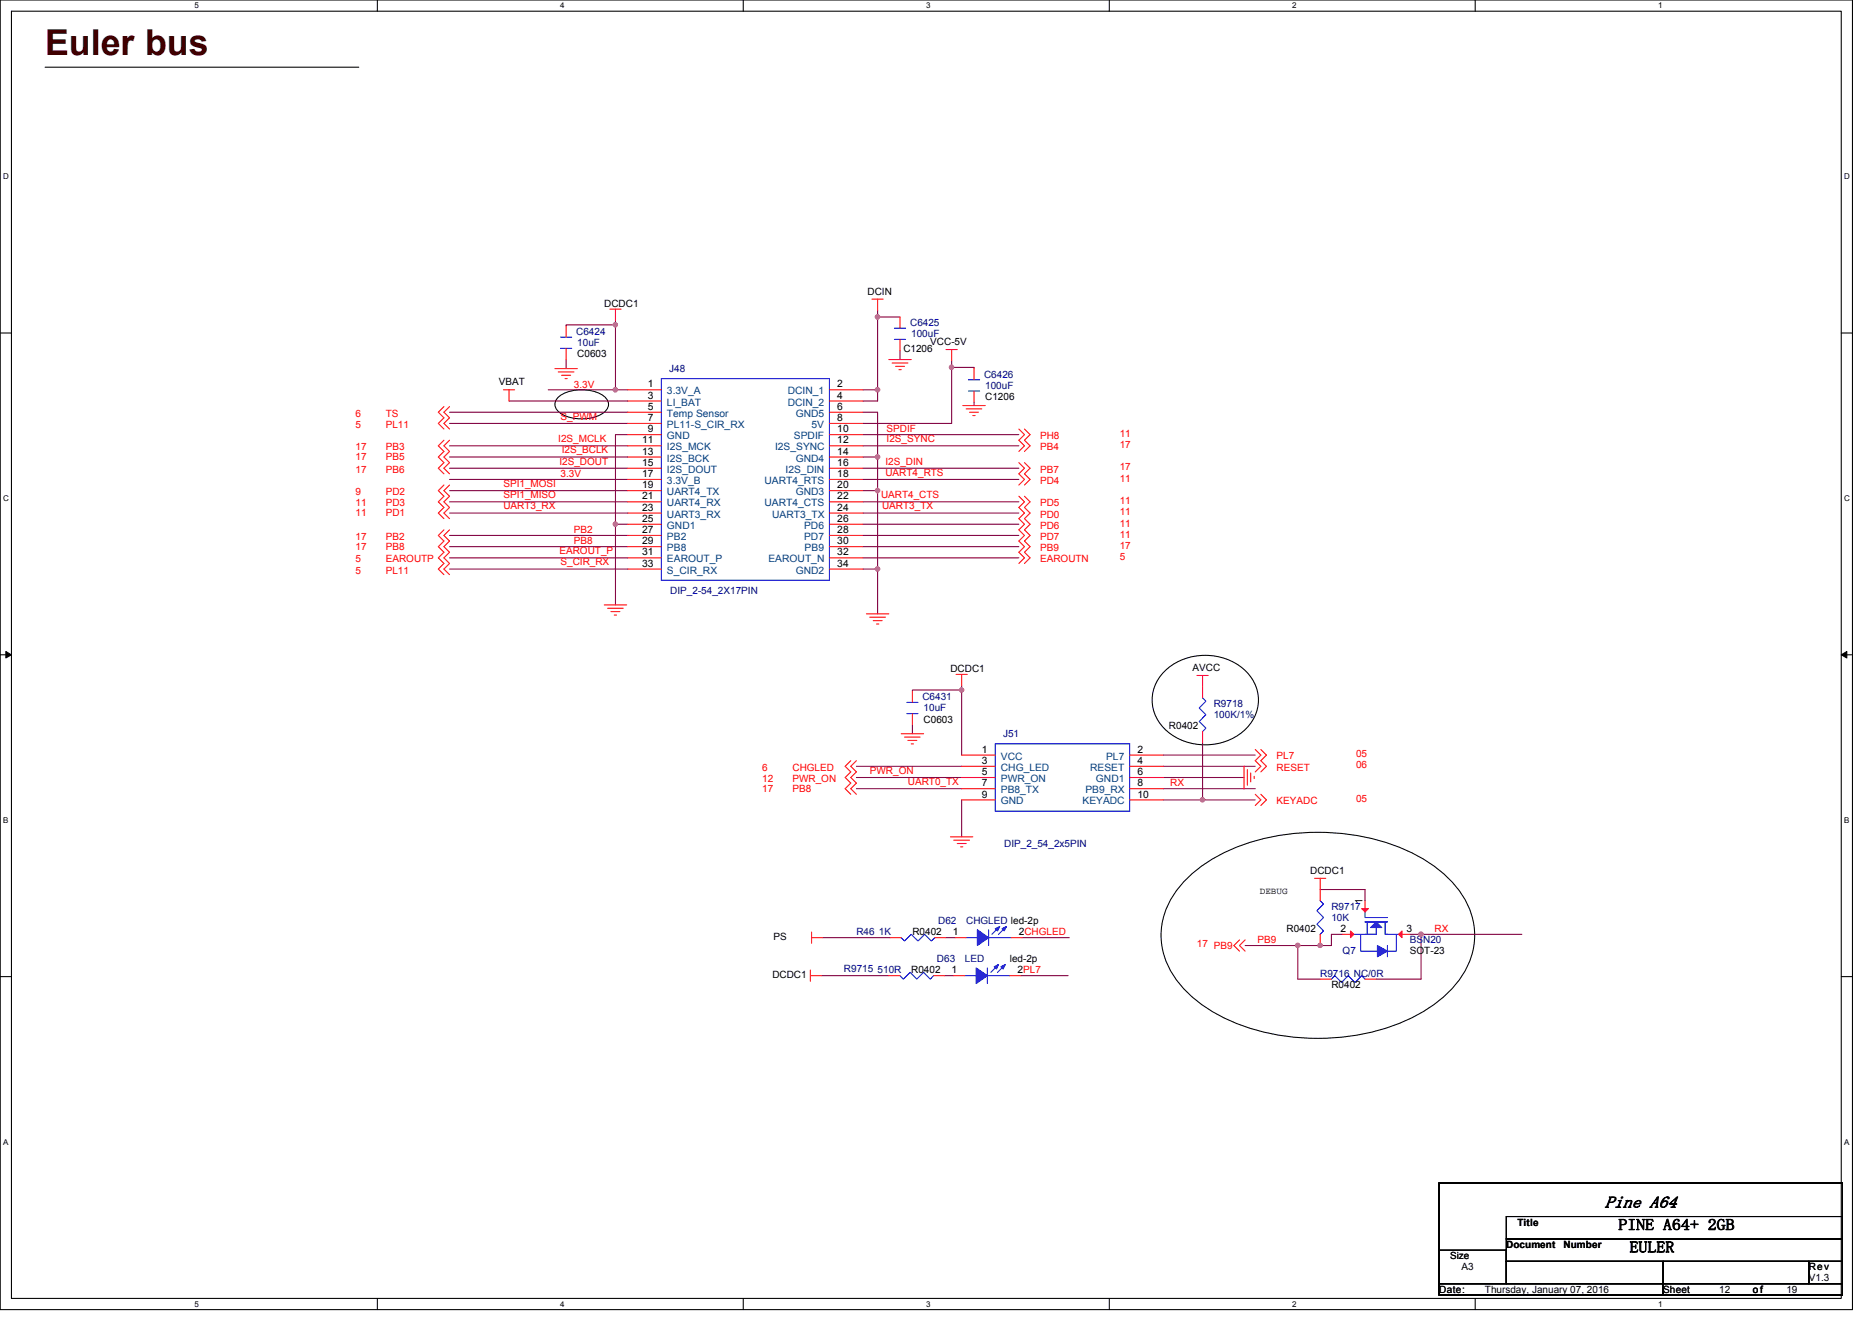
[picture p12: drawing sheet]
<svg xmlns="http://www.w3.org/2000/svg" width="297mm" height="210mm" viewBox="0 0 297 210" stroke-linecap="round" stroke-linejoin="round" font-family="sans-serif">
<path d="M0 0h293.9v207.9h-293.9zM1.8 1.8h290.4v204.3h-290.4z" fill="none" stroke="#000" stroke-width=".17"/>
<g fill="#fff">
<path d="M30.8 .2h.7v1.4h-.7z"/>
<path d="M30.8 206.3h.7v1.4h-.7z"/>
</g>
<path d="M59.9 0v1.8M59.9 206.1v1.8" fill="none" stroke="#000" stroke-width=".17"/>
<g fill="#fff">
<path d="M88.9 .2h.7v1.4h-.7z"/>
<path d="M88.9 206.3h.7v1.4h-.7z"/>
</g>
<path d="M117.9 0v1.8M117.9 206.1v1.8" fill="none" stroke="#000" stroke-width=".17"/>
<g fill="#fff">
<path d="M147 .2h.7v1.4h-.7z"/>
<path d="M147 206.3h.7v1.4h-.7z"/>
</g>
<path d="M176 0v1.8M176 206.1v1.8" fill="none" stroke="#000" stroke-width=".17"/>
<g fill="#fff">
<path d="M205 .2h.7v1.4h-.7z"/>
<path d="M205 206.3h.7v1.4h-.7z"/>
</g>
<path d="M234.1 0v1.8M234.1 206.1v1.8" fill="none" stroke="#000" stroke-width=".17"/>
<g fill="#fff">
<path d="M263.1 .2h.7v1.4h-.7z"/>
<path d="M263.1 206.3h.7v1.4h-.7z"/>
<path d="M.5 27.3h.9v1.4h-.9z"/>
<path d="M292.6 27.3h.9v1.4h-.9z"/>
<path d="M.5 78.4h.9v1.4h-.9z"/>
<path d="M292.6 78.4h.9v1.4h-.9z"/>
</g>
<path d="M0 52.9h1.8M292.2 52.9h1.7" fill="none" stroke="#000" stroke-width=".17"/>
<g fill="#fff">
<path d="M.5 129.5h.8v1.4h-.8z"/>
<path d="M292.6 129.5h.9v1.4h-.9z"/>
</g>
<path d="M0 103.9h1.8M292.2 103.9h1.7" fill="none" stroke="#000" stroke-width=".17"/>
<path d="M.9 103.4l.9 .5-.9 .5zM292.2 103.9l.8-.5v1z" fill="#000" stroke="#000" stroke-width=".16"/>
<g fill="#fff">
<path d="M.5 180.5h.8v1.4h-.8z"/>
<path d="M292.6 180.5h.9v1.4h-.9z"/>
</g>
<g fill="none" stroke="#000" stroke-width=".17">
<path d="M7.2 10.7h49.7M88.8 62.9a6.7 6.7 0 0 1 7 0 1.51 1.51 0 0 1 0 2.6 6.6 6.6 0 0 1-7 0 1.52 1.52 0 0 1 0-2.6zM184.6 106.8a9.4 9.4 0 0 1 13.9 .7 6.4 6.4 0 0 1-2.1 9.2 9.4 9.4 0 0 1-12.4-2 6.2 6.2 0 0 1 .6-7.9zM188.3 139.4a28 28 0 0 1 16.6-7.1 34.5 34.5 0 0 1 21.1 4.1 16 16 0 0 1 7.6 9.3 11.7 11.7 0 0 1-2.7 10.6 24.6 24.6 0 0 1-13.5 7.6 35.7 35.7 0 0 1-23.6-2.6 17.8 17.8 0 0 1-8.8-8.7 11.5 11.5 0 0 1 2.3-12zM0 155h1.8M292.2 155h1.7M228.3 198.4h10.7v5.4h-10.7zM228.3 187.7h64.1v17.8h-64.1zM239 196.6h53.4v3.6h-53.4zM239 193.1h53.4v3.5h-53.4zM228.3 203.8h35.6v1.7h-35.6zM239 200.2h24.9v3.6h-24.9z"/>
<path d="M263.9 203.8h28.5v1.7h-28.5zM263.9 200.2h23.1v3.6h-23.1zM287 200.2h5.4v3.6h-5.4z"/>
</g>
<g fill="none" stroke="#800040" stroke-width=".17">
<path d="M89.8 57.1v1.4M89.8 51.7v-.1h7.9v10.3M97.7 50.8v.8M139.3 49.3v1M139.3 50.3v11.6M139.3 50.3h3.5M142.8 55.6v1.5M151 58.3h3.6v.2M151 58.3v8.9h-14.1M151 57.3v1M71.3 77.9h28.3M71.3 79.7h28.3"/>
<path d="M71.3 70.8h28.3M71.3 74.3h28.3M71.3 72.5h28.3M71.3 76.1h28.3M71.3 65.4h28.3M71.3 67.2h28.3M80.8 63.6h18.8M87 61.9h10.7M97.7 61.9h1.9M99.6 69h-1.9v14.2M136.9 69h24.8M136.9 70.8h24.8"/>
<path d="M136.9 79.7h24.8M136.9 76.1h24.8M136.9 74.3h24.8M136.9 65.4h2.4v7.1M136.9 72.5h2.4v5.4M136.9 77.9h2.4v12.4M136.9 61.9h2.4v1.7h-2.4M154.6 63.8v.6M71.3 81.4h28.3M71.3 85h28.3M71.3 88.5h28.3M71.3 86.8h28.3"/>
<path d="M71.3 90.3h28.3M99.6 83.2h-1.9v12.8M136.9 85h24.8M136.9 86.8h24.8M136.9 88.5h24.8M136.9 81.4h24.8M136.9 83.2h24.8M136.9 90.3h2.4v7.1M144.8 115v1.5M152.6 108.8v.7M152.6 109.5v10.3M152.6 109.5h-7.8v.2"/>
<path d="M184.6 119.8h14.6M190.8 117.9v9.1h8.4M135.9 121.6h16.7M135.9 123.4h16.7M135.9 125.2h16.7M152.6 127v5.8M184.6 125.2h14.6M184.6 121.6h14.6M184.6 123.4h12.8M184.6 127h6.2M130.4 154.9h10.6M130.6 148.8h10.6"/>
<path d="M149.9 154.9h1.4M150.1 148.8h1.4M162 154.9h7.5M162.2 148.8h7.5M197.6 150.1h8.3M205.9 150.1v5.3h3.6M209.5 141.2h7.1v1.8M213 148.3h-1.7v1.8h-5.4M223.7 148.3h1.8M225.5 148.3h16M225.5 148.3v7.1h-7.1"/>
</g>
<g fill="#f0f" stroke="#f0f" stroke-width=".17">
<circle cx="97.6" cy="83.2" r=".34"/>
<circle cx="139.2" cy="72.5" r=".35"/>
<circle cx="139.2" cy="77.9" r=".35"/>
<circle cx="139.2" cy="90.3" r=".35"/>
<circle cx="97.6" cy="51.5" r=".34"/>
<circle cx="97.6" cy="61.9" r=".34"/>
<circle cx="139.2" cy="50.3" r=".35"/>
<circle cx="139.2" cy="61.9" r=".35"/>
<circle cx="151" cy="58.3" r=".34"/>
<circle cx="152.6" cy="109.5" r=".35"/>
<circle cx="190.8" cy="126.9" r=".35"/>
<circle cx="209.5" cy="150" r=".35"/>
<circle cx="225.5" cy="148.3" r=".35"/>
<circle cx="205.9" cy="150" r=".35"/>
</g>
<g fill="none" stroke="#f00" stroke-width=".17">
<path d="M88.1 58.5h3.5M88.6 59h2.5M89.1 59.6h1.4M89.8 55.3v1.8M89.8 51.7v1.8M96.8 49.1h1.7M97.7 49.1v1.7M138.4 47.5h1.7M139.3 47.5v1.8M141 57.1h3.6M141.6 57.6h2.5M142.1 58.1h1.4"/>
<path d="M142.6 58.7h.4M142.8 53.9v1.7M142.8 50.3v1.8M150.1 55.5h1.8M151 55.5v1.8M154.6 58.5v1.8M70.4 77l-.8 .9 .8 .9-.8 .9 .8 .8-.8 .9 .8 .9M70.4 69.9l-.8 .9 .8 .8-.8 .9 .8 .9-.8 .9 .8 .9M70.4 64.5l-.8 .9 .8 .9-.8 .9 .8 .9M71.3 77l-.9 .9 .9 .9-.9 .9 .9 .8-.9 .9 .9 .9M71.3 69.9l-.9 .9 .9 .8-.9 .9 .9 .9-.9 .9 .9 .9M71.3 64.5l-.9 .9 .9 .9-.9 .9 .9 .9"/>
<path d="M79.9 61.9h1.8M80.8 61.9v1.7M89.7 60.1h.3M99.6 61.9h5.3M99.6 63.6h5.3M99.6 65.4h5.3M99.6 67.2h5.3M99.6 69h5.3M99.6 70.8h5.3M99.6 72.5h5.3M99.6 74.3h5.3M99.6 76.1h5.3"/>
<path d="M99.6 77.9h5.3M99.6 79.7h5.3M131.6 61.9h5.3M131.6 63.6h5.3M131.6 65.4h5.3M131.6 67.2h5.3M131.6 69h5.3M131.6 70.8h5.3M131.6 72.5h5.3M131.6 74.3h5.3M131.6 76.1h5.3M131.6 77.9h5.3"/>
<path d="M131.6 79.7h5.3M152.8 64.4h3.5M153.3 64.9h2.5M153.8 65.4h1.5M154.4 66h.3M154.6 62.1v1.7M161.7 68.1l.9 .9-.9 .9 .9 .9-.9 .8M161.7 78.8l.9 .9-.9 .8 .9 .9-.9 .9 .9 .9-.9 .9 .9 .9-.9 .9 .9 .9-.9 .9 .9 .8-.9 .9M161.7 73.4l.9 .9-.9 .9 .9 .9-.9 .9M162.6 68.1l.8 .9-.8 .9 .8 .9-.8 .8M162.6 78.8l.8 .9-.8 .8 .8 .9-.8 .9 .8 .9-.8 .9 .8 .9-.8 .9 .8 .9-.8 .9 .8 .8-.8 .9M162.6 73.4l.8 .9-.8 .9 .8 .9-.8 .9"/>
<path d="M70.4 84.1l-.8 .9 .8 .9-.8 .9 .8 .9-.8 .8 .8 .9-.8 .9 .8 .9M71.3 84.1l-.9 .9 .9 .9-.9 .9 .9 .9-.9 .8 .9 .9-.9 .9 .9 .9M95.9 96h3.5M96.4 96.5h2.5M96.9 97.1h1.5M97.5 97.6h.3M99.6 81.4h5.3M99.6 83.2h5.3M99.6 85h5.3M99.6 86.8h5.3M99.6 88.5h5.3M99.6 90.3h5.3"/>
<path d="M131.6 81.4h5.3M131.6 83.2h5.3M131.6 85h5.3M131.6 86.8h5.3M131.6 88.5h5.3M131.6 90.3h5.3M137.5 97.4h3.5M138 98h2.5M138.6 98.5h1.4M139.1 99h.3M143 116.5h3.6M143.5 117h2.5"/>
<path d="M144.1 117.5h1.4M144.6 118.1h.3M144.8 113.3v1.7M144.8 109.7v1.8M151.7 107h1.8M152.6 119.8h5.3M152.6 107v1.8M179.3 119.8h5.3M189.9 107.2h1.8M190.8 107.2v3.6M190.8 116.1v1.8M199.2 119l.9 .8-.9 .9 .9 .9-.9 .9"/>
<path d="M200.1 119l.9 .8-.9 .9 .9 .9-.9 .9M135 120.7l-.9 .9 .9 .9-.9 .9 .9 .9-.9 .9 .9 .9M135.9 120.7l-.9 .9 .9 .9-.9 .9 .9 .9-.9 .9 .9 .9M150.8 132.8h3.6M151.3 133.3h2.5M151.9 133.9h1.4M152.4 134.4h.4M152.6 121.6h5.3M152.6 123.4h5.3M152.6 125.2h5.3M152.6 127h5.3M179.3 121.6h5.3"/>
<path d="M179.3 123.4h5.3M179.3 125.2h5.3M179.3 127h5.3M197.4 121.6v3.6M197.9 122.2v2.4M198.5 122.7v1.4M199 123.2v.4M199.2 126.1l.9 .9-.9 .8M200.1 126.1l.9 .9-.9 .8M208.6 139.4h1.8M209.5 139.4v3.6M128.6 154.9h1.8"/>
<path d="M128.6 154v1.7M128.8 148.8h1.8M128.8 147.9v1.8M141 154.9h1.8M141.2 148.8h1.8M148.1 154.9h1.8M148.3 148.8h1.8M151.3 154.9h1.8M151.5 148.8h1.8M160.2 154.9h1.8M160.4 148.8h1.8M196.7 149.2l-.9 .9 .9 .9"/>
<path d="M197.6 149.2l-.9 .9 .9 .9M209.5 148.3v1.8M209.5 155.4h1.8M213 148.3h1.8M216.6 143v1.7M216.6 155.4h1.8M221.9 148.3h1.8"/>
</g>
<g fill="none" stroke="#00f" stroke-width=".17">
<path d="M88.9 55.3h1.8M88.9 53.5h1.8M141.9 53.9h1.8M141.9 52.1h1.8M104.9 60.1h26.7v32h-26.7zM153.7 62.1h1.7M153.7 60.3h1.7M143.9 113.3h1.8M143.9 111.5h1.8M157.9 118.1h21.4v10.6h-21.4zM190.8 110.8l.5 .5-1 1.1 1 1-1 1.1 1 1.1-.5 .5M142.8 154.9l.5 .5 1.1-1.1 1.1 1.1 1.1-1.1 1 1.1 .5-.5"/>
<path d="M143 148.8l.5 .6 1.1-1.1 1.1 1.1 1-1.1 1.1 1.1 .5-.6M153.1 154.9h1.8M153.3 148.8h1.8M156.7 153.6v2.5M156.7 154.9h3.5M156.9 147.6v2.5M156.9 148.8h3.5M158.3 153.3l-1.1 1M158.5 147.2l-1.1 1.1M159.3 153.3l-1 1M159.5 147.2l-1 1.1M209.5 143l.5 .5-1 1 1 1.1-1 1.1 1 1-.5 .6"/>
<path d="M211.3 155.4l.5-.5 1.1 1 1-1 1.1 1 1.1-1 .5 .5M215.9 148.3v2.7h2.7M216.6 144.7v.9h3.6M216.6 146.3h3.6M217 146.5v1.6M217 146.3v2M218.4 147.2v1.1h-3.6M219.8 146.3v2h2.1M219.8 146.5v1.8h.4M220.2 150.1v1.7M221.6 148.3v2.7h-1.4"/>
</g>
<g fill="#00f" stroke="#00f" stroke-width=".17">
<path d="M218.4 146.3l.9 .9h-1.8z"/>
<path d="M218.6 150.1l1.6 .9-1.6 .8z"/>
<path d="M154.9 153.6l1.8 1.3-1.8 1.2z"/>
<path d="M158.8 153.4l.7-.3-.3 .7z"/>
<path d="M157.8 153.4l.7-.3-.4 .7z"/>
<path d="M155.1 147.6l1.8 1.2-1.8 1.3z"/>
<path d="M159 147.4l.7-.4-.4 .7z"/>
<path d="M157.9 147.4l.7-.4-.3 .7z"/>
</g>
<g fill="#f00" stroke="#f00" stroke-width=".17">
<path d="M216.1 144.2h1l-.5 .5z"/>
<path d="M221.9 148.3l.6-.5v1z"/>
<path d="M214.3 147.8l.5 .5-.5 .5z"/>
</g>
<text font-size="5.7" fill="#400000" x="7.2" y="8.7">Euler bus</text>
<text font-size="2.7" x="254.6" y="191.7">Pine A64</text>
<g font-size="2.5">
<text x="256.8" y="195.2">PINE A64+ 2GB</text>
<text x="258.6" y="198.8">EULER</text>
</g>
<g font-size="1.6">
<text x="137.7" y="46.8">DCIN</text>
<text x="95.9" y="48.7">DCDC1</text>
<text x="91.6" y="56.7">C0603</text>
<text x="143.3" y="55.8">C1206</text>
<text x="147.6" y="54.8">VCC-5V</text>
<text x="79.2" y="61.2">VBAT</text>
<text x="102.8" y="61.5">1</text>
<text x="102.8" y="63.3">3</text>
<text x="102.8" y="65">5</text>
<text x="132.9" y="61.5">2</text>
<text x="132.9" y="63.3">4</text>
<text x="132.9" y="65">6</text>
<text x="156.3" y="63.5">C1206</text>
<text x="101.9" y="70.4">11</text>
<text x="102.8" y="66.8">7</text>
<text x="102.8" y="68.6">9</text>
<text x="132.9" y="68.6">10</text>
<text x="132.9" y="70.4">12</text>
<text x="132.9" y="66.8">8</text>
<text x="101.9" y="72.2">13</text>
<text x="101.9" y="73.9">15</text>
<text x="101.9" y="75.7">17</text>
<text x="101.9" y="77.5">19</text>
<text x="132.9" y="73.9">16</text>
<text x="132.9" y="75.7">18</text>
<text x="132.9" y="72.2">14</text>
<text x="132.9" y="77.5">20</text>
<text x="101.9" y="79.3">21</text>
<text x="101.9" y="81">23</text>
<text x="101.9" y="82.8">25</text>
<text x="132.9" y="82.8">26</text>
<text x="132.9" y="79.3">22</text>
<text x="132.9" y="81">24</text>
<text x="101.9" y="84.6">27</text>
<text x="101.9" y="86.4">29</text>
<text x="101.9" y="88.2">31</text>
<text x="101.9" y="89.9">33</text>
<text x="132.9" y="88.2">32</text>
<text x="132.9" y="86.4">30</text>
<text x="132.9" y="84.6">28</text>
<text x="132.9" y="89.9">34</text>
<text x="150.8" y="106.7">DCDC1</text>
<text x="189.2" y="106.5">AVCC</text>
<text x="146.6" y="114.7">C0603</text>
<text x="155.8" y="119.5">1</text>
<text x="180.5" y="119.5">2</text>
<text x="185.5" y="115.7">R0402</text>
<text x="155.8" y="121.2">3</text>
<text x="155.8" y="123">5</text>
<text x="155.8" y="124.8">7</text>
<text x="180.5" y="124.8">8</text>
<text x="180.5" y="121.2">4</text>
<text x="180.5" y="123">6</text>
<text x="155.8" y="126.6">9</text>
<text x="180.5" y="126.6">10</text>
<text x="207.9" y="138.7">DCDC1</text>
<text x="216.2" y="143.5" transform="rotate(-90 216.2 143.5)">1</text>
<text x="122.7" y="149.2">PS</text>
<text x="144.8" y="148.5">R0402</text>
<text x="151.2" y="148.4">1</text>
<text x="161.7" y="148.4">2CHGLED</text>
<text x="204.1" y="147.9">R0402</text>
<text x="212.7" y="147.9">2</text>
<text x="223.2" y="147.9">3</text>
<text x="122.6" y="155.2">DCDC1</text>
<text x="144.6" y="154.5">R0402</text>
<text x="151" y="154.5">1</text>
<text x="160.2" y="152.7">led-2p</text>
<text x="161.5" y="154.5">2PL7</text>
<text x="223.7" y="151.5">SOT-23</text>
<text x="211.3" y="156.8">R0402</text>
<text x="240.8" y="194.6">Title</text>
<text x="230.1" y="199.8">Size</text>
<text x="231.9" y="201.6">A3</text>
<text x="239" y="198.1">Document</text>
<text x="248.1" y="198.1">Number</text>
<text x="287" y="201.6">Rev</text>
<text x="287" y="203.4">V1.3</text>
<text x="228.3" y="205.2">Date:</text>
<text x="235.6" y="205.2">Thursday, January 07, 2016</text>
<text x="263.9" y="205.2">Sheet</text>
<text x="272.8" y="205.2">12</text>
<text x="278.1" y="205.2">of</text>
<text x="283.5" y="205.2">19</text>
</g>
<g font-size="1.6" fill="#000080">
<text x="91.4" y="53.1">C6424</text>
<text x="144.4" y="51.7">C6425</text>
<text x="144.6" y="53.5">100uF</text>
<text x="91.6" y="54.9">10uF</text>
<text x="106.2" y="59">J48</text>
<text x="156.1" y="59.9">C6426</text>
<text x="156.3" y="61.7">100uF</text>
<text x="106.4" y="94.2">DIP_2-54_2X17PIN</text>
<text x="146.4" y="111.1">C6431</text>
<text x="146.6" y="112.9">10uF</text>
<text x="192.6" y="112.2">R9718</text>
<text x="192.6" y="114">100K/1%</text>
<text x="159.2" y="117">J51</text>
<text x="159.3" y="134.4">DIP_2_54_2x5PIN</text>
<text x="135.9" y="148.5">R46 1K</text>
<text x="148.9" y="146.7">D62</text>
<text x="153.3" y="146.7">CHGLED led-2p</text>
<text x="211.3" y="144.4">R9717</text>
<text x="211.3" y="146.2">10K</text>
<text x="223.7" y="149.7">BSN20</text>
<text x="133.9" y="154.3">R9715</text>
<text x="139.3" y="154.5">510R</text>
<text x="148.7" y="152.7">D63</text>
<text x="153.1" y="152.7">LED</text>
<text x="209.5" y="155">R9716 NC/0R</text>
<text x="213" y="151.5">Q7</text>
</g>
<g font-size="1.6" fill="#f00">
<text x="91.1" y="61.5">3.3V</text>
<text x="56.4" y="71.5">17</text>
<text x="56.4" y="66.1">6</text>
<text x="56.4" y="67.9">5</text>
<text x="61.2" y="71.5">PB3</text>
<text x="61.2" y="66.1">TS</text>
<text x="61.2" y="67.9">PL11</text>
<text x="88.6" y="70.2">I2S_MCLK</text>
<text x="88.9" y="66.6">S_PWM</text>
<text x="89.1" y="72">I2S_BCLK</text>
<text x="140.7" y="68.6">SPDIF</text>
<text x="140.7" y="70.2">I2S_SYNC</text>
<text x="165" y="69.7">PH8</text>
<text x="165" y="71.5">PB4</text>
<text x="177.7" y="69.3">11</text>
<text x="177.7" y="71.1">17</text>
<text x="56.4" y="75">17</text>
<text x="56.4" y="73.1">17</text>
<text x="61.2" y="75">PB6</text>
<text x="61.2" y="73.1">PB5</text>
<text x="79.9" y="77.3">SPI1_MOSI</text>
<text x="88.8" y="73.7">I2S_DOUT</text>
<text x="88.9" y="75.7">3.3V</text>
<text x="140.5" y="75.5">UART4_RTS</text>
<text x="140.5" y="73.7">I2S_DIN</text>
<text x="165" y="76.8">PD4</text>
<text x="165" y="75">PB7</text>
<text x="177.7" y="76.5">11</text>
<text x="177.7" y="74.7">17</text>
<text x="56.4" y="82">11</text>
<text x="56.4" y="78.6">9</text>
<text x="56.4" y="80.4">11</text>
<text x="61.2" y="82">PD1</text>
<text x="61.2" y="78.6">PD2</text>
<text x="61.2" y="80.4">PD3</text>
<text x="79.9" y="80.9">UART3_RX</text>
<text x="79.9" y="79.1">SPI1_MISO</text>
<text x="139.8" y="79.1">UART4_CTS</text>
<text x="140" y="80.9">UART3_TX</text>
<text x="165" y="80.4">PD5</text>
<text x="165" y="82.1">PD0</text>
<text x="165" y="83.9">PD6</text>
<text x="177.7" y="80">11</text>
<text x="177.7" y="81.8">11</text>
<text x="177.7" y="83.6">11</text>
<text x="56.4" y="85.7">17</text>
<text x="56.4" y="89.3">5</text>
<text x="56.4" y="87.3">17</text>
<text x="61.2" y="85.7">PB2</text>
<text x="61.2" y="89.3">EAROUTP</text>
<text x="61.2" y="87.3">PB8</text>
<text x="88.8" y="88">EAROUT_P</text>
<text x="88.9" y="89.7">S_CIR_RX</text>
<text x="91.1" y="84.6">PB2</text>
<text x="91.1" y="86.4">PB8</text>
<text x="165" y="85.7">PD7</text>
<text x="165" y="87.5">PB9</text>
<text x="165" y="89.3">EAROUTN</text>
<text x="177.7" y="85.3">11</text>
<text x="177.7" y="87.1">17</text>
<text x="177.7" y="88.9">5</text>
<text x="56.4" y="91">5</text>
<text x="61.2" y="91">PL11</text>
<text x="120.9" y="122.3">6</text>
<text x="120.9" y="124.1">12</text>
<text x="120.9" y="125.7">17</text>
<text x="125.7" y="122.3">CHGLED</text>
<text x="125.7" y="124.1">PWR_ON</text>
<text x="125.7" y="125.7">PB8</text>
<text x="138" y="122.8">PWR_ON</text>
<text x="144.1" y="124.6">UART0_TX</text>
<text x="185.7" y="124.8">RX</text>
<text x="202.6" y="122.3">RESET</text>
<text x="202.6" y="120.5">PL7</text>
<text x="215.2" y="122">06</text>
<text x="215.2" y="120.2">05</text>
<text x="202.6" y="127.7">KEYADC</text>
<text x="215.2" y="127.3">05</text>
<text x="199.5" y="149.7">PB9</text>
<text x="227.6" y="147.9">RX</text>
<text x="189.9" y="150.2">17 PB9</text>
</g>
<g font-size="1.6" fill="#004080">
<text x="105.8" y="62.6">3.3V_A</text>
<text x="105.8" y="64.4">LI_BAT</text>
<text x="125" y="62.6">DCIN_1</text>
<text x="125" y="64.4">DCIN_2</text>
<text x="105.8" y="66.1">Temp Sensor</text>
<text x="105.8" y="67.9">PL11-S_CIR_RX</text>
<text x="105.8" y="69.7">GND</text>
<text x="105.8" y="71.5">I2S_MCK</text>
<text x="123" y="71.5">I2S_SYNC</text>
<text x="126" y="69.7">SPDIF</text>
<text x="126.3" y="66.1">GND5</text>
<text x="128.8" y="67.9">5V</text>
<text x="105.8" y="73.3">I2S_BCK</text>
<text x="105.8" y="75">I2S_DOUT</text>
<text x="105.8" y="76.8">3.3V_B</text>
<text x="121.3" y="76.8">UART4_RTS</text>
<text x="124.6" y="75">I2S_DIN</text>
<text x="126.3" y="73.3">GND4</text>
<text x="105.8" y="78.6">UART4_TX</text>
<text x="105.8" y="80.4">UART4_RX</text>
<text x="105.8" y="82.1">UART3_RX</text>
<text x="105.8" y="83.9">GND1</text>
<text x="121.3" y="80.4">UART4_CTS</text>
<text x="122.5" y="82.1">UART3_TX</text>
<text x="126.3" y="78.6">GND3</text>
<text x="127.6" y="83.9">PD6</text>
<text x="105.8" y="85.7">PB2</text>
<text x="105.8" y="87.5">PB8</text>
<text x="105.8" y="89.3">EAROUT_P</text>
<text x="121.9" y="89.3">EAROUT_N</text>
<text x="127.6" y="85.7">PD7</text>
<text x="127.7" y="87.5">PB9</text>
<text x="105.8" y="91">S_CIR_RX</text>
<text x="126.3" y="91">GND2</text>
<text x="158.8" y="120.6">VCC</text>
<text x="158.8" y="122.3">CHG_LED</text>
<text x="158.8" y="124.1">PWR_ON</text>
<text x="158.8" y="125.9">PB8_TX</text>
<text x="172.2" y="125.9">PB9_RX</text>
<text x="173" y="122.3">RESET</text>
<text x="173.9" y="124.1">GND1</text>
<text x="175.5" y="120.6">PL7</text>
<text x="158.8" y="127.7">GND</text>
<text x="171.8" y="127.7">KEYADC</text>
</g>
<text font-size="1.5" x="199.9" y="141.8">DEBUG</text>
<g font-size="1.3">
<text x="30.8" y="1.3">5</text>
<text x="88.9" y="1.3">4</text>
<text x="147" y="1.3">3</text>
<text x="205" y="1.3">2</text>
<text x="263.1" y="1.3">1</text>
<text x=".5" y="28.4">D</text>
<text x="292.6" y="28.4">D</text>
<text x=".5" y="79.5">C</text>
<text x="292.6" y="79.5">C</text>
<text x=".5" y="130.6">B</text>
<text x="292.6" y="130.6">B</text>
<text x=".5" y="181.7">A</text>
<text x="292.6" y="181.7">A</text>
<text x="30.8" y="207.4">5</text>
<text x="88.9" y="207.4">4</text>
<text x="147" y="207.4">3</text>
<text x="205" y="207.4">2</text>
<text x="263.1" y="207.4">1</text>
</g>
</svg>
